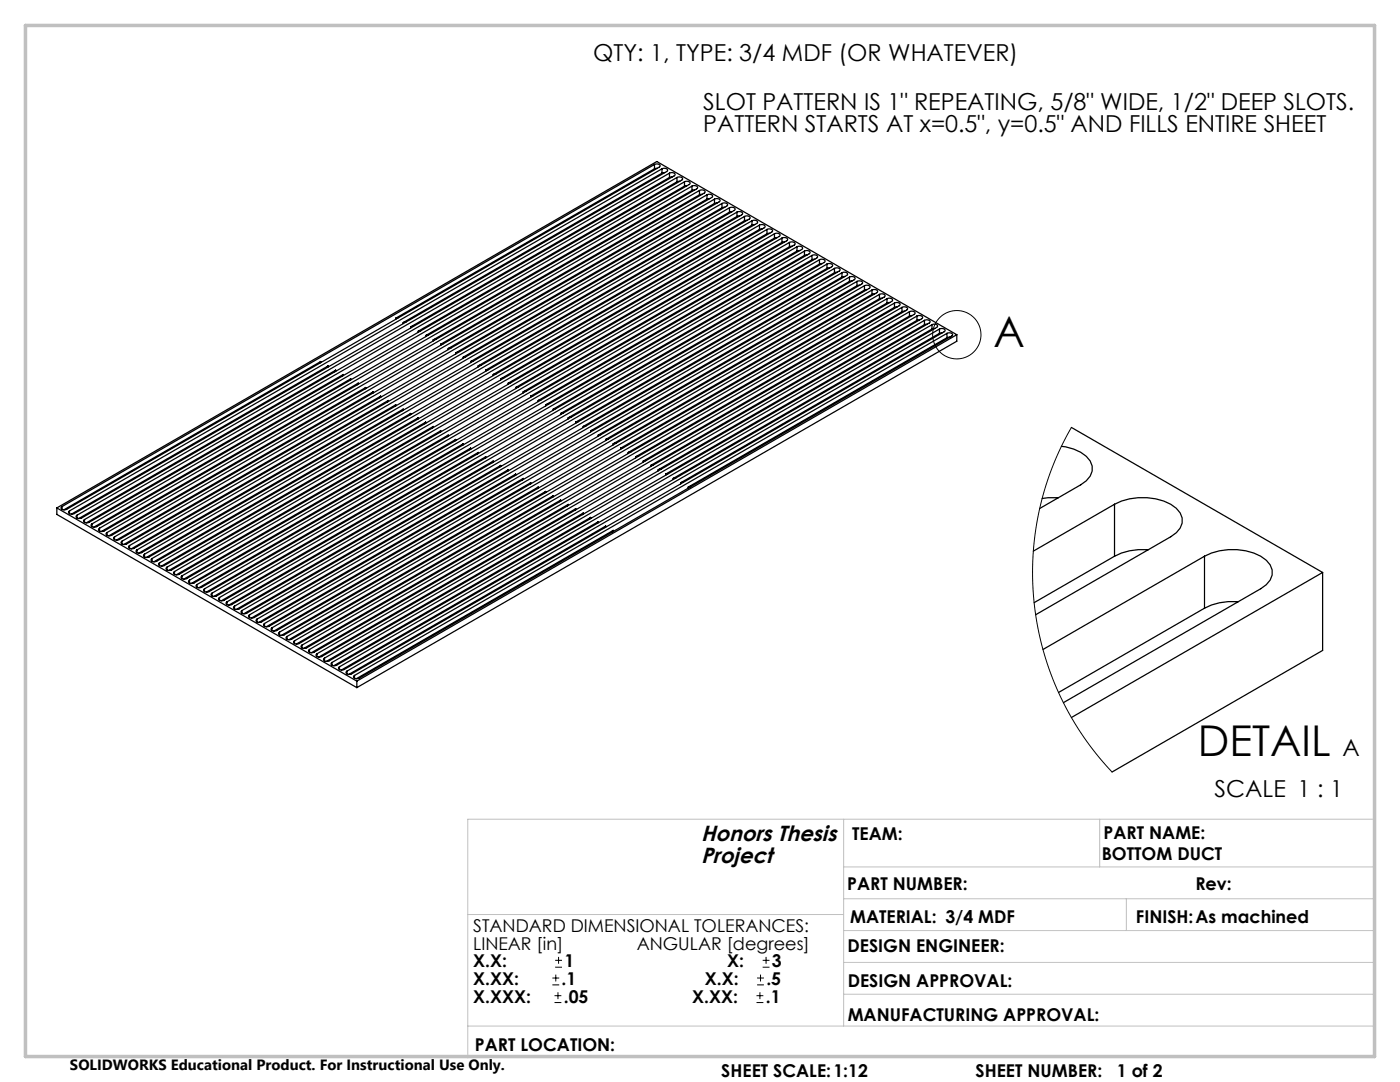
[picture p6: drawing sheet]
<svg xmlns="http://www.w3.org/2000/svg" width="279mm" height="216mm" viewBox="0 0 279 216" stroke-linecap="round" stroke-linejoin="round" font-family="sans-serif">
<g fill="none" stroke="#000" stroke-width=".25">
<path d="M130.6 32.8h.1a.63 .63 0 0 1 1 .4l-118.5 68.5a.63 .63 0 0 1-1-.5l.2-.1M130.6 32.8l-118.2 68.3M130.6 32.8v.9M130.6 33.7l-51.6 29.8M131.2 33.6l-.6 .1M132.1 33.7l.1-.1a.63 .63 0 0 1 1 .5l-118.5 68.4a.63 .63 0 0 1-1-.4l.2-.2M132.1 33.7l-118.2 68.2M132.1 33.7v.9M132.1 34.6l-51.6 29.8M132.7 34.4l-.6 .2M133.6 34.6l.1-.1a.63 .63 0 0 1 1 .4l-118.5 68.5a.63 .63 0 0 1-1-.4l.2-.2M133.6 34.6l-118.2 68.2"/>
<path d="M133.6 34.6v.8M133.6 35.4l-51.6 29.8M134.2 35.3l-.6 .1M135.1 35.4h.1a.63 .63 0 0 1 1 .4l-118.5 68.5a.63 .63 0 0 1-1-.5l.2-.1M135.1 35.4l-118.2 68.3M135.1 35.4v.9M135.1 36.3l-51.6 29.8M135.7 36.2l-.6 .1M136.6 36.3l.1-.1a.63 .63 0 0 1 1 .5l-118.5 68.4a.63 .63 0 0 1-1-.4l.2-.2M136.6 36.3l-118.2 68.2M136.6 36.3v.8M136.6 37.1l-51.6 29.9"/>
<path d="M137.2 37l-.6 .1M138.1 37.1h.1a.63 .63 0 0 1 1 .4l-118.5 68.5a.63 .63 0 0 1-1-.5l.2-.1M138.1 37.1l-118.2 68.3M138.1 37.1v.9M138.1 38l-51.6 29.8M138.7 37.9l-.6 .1M139.6 38h.1a.63 .63 0 0 1 1 .4l-118.5 68.5a.63 .63 0 0 1-1-.5l.2-.1M139.6 38l-118.2 68.3M139.6 38v.9M139.6 38.9l-51.6 29.8M140.2 38.8l-.6 .1M141.1 38.9l.1-.1a.63 .63 0 0 1 1 .5l-118.5 68.4a.63 .63 0 0 1-1-.4l.2-.2"/>
<path d="M141.1 38.9l-118.2 68.2M141.1 38.9v.8M141.1 39.7l-51.6 29.8M141.7 39.6l-.6 .1M142.6 39.7h.1a.63 .63 0 0 1 1 .4l-118.5 68.5a.63 .63 0 0 1-1-.5l.1-.1M142.6 39.7l-118.3 68.3M142.6 39.7v.9M142.6 40.6l-51.6 29.8M143.1 40.5l-.5 .1M144.1 40.6l.1-.1a.63 .63 0 0 1 1 .5l-118.5 68.5a.63 .63 0 0 1-1-.5l.1-.1M144.1 40.6l-118.3 68.3M144.1 40.6v.9"/>
<path d="M144.1 41.5l-51.7 29.8M144.6 41.4l-.5 .1M145.6 41.5l.1-.1a.63 .63 0 0 1 1 .5l-118.5 68.4a.63 .63 0 0 1-1-.4l.1-.2M145.6 41.5l-118.3 68.2M145.6 41.5v.8M145.6 42.3l-51.7 29.8M146.1 42.2l-.5 .1M147.1 42.3h.1a.63 .63 0 0 1 1 .4l-118.5 68.5a.63 .63 0 0 1-1-.5l.1-.1M147.1 42.3l-118.3 68.3M147.1 42.3v.9M147.1 43.2l-51.7 29.8M147.6 43.1l-.5 .1"/>
<path d="M148.6 43.2l.1-.1a.63 .63 0 0 1 1 .5l-118.5 68.4a.63 .63 0 0 1-1-.4l.1-.1M148.6 43.2l-118.3 68.3M148.6 43.2v.9M148.6 44.1l-51.7 29.8M149.1 43.9l-.5 .2M150.1 44.1l.1-.1a.63 .63 0 0 1 1 .5l-118.5 68.4a.63 .63 0 0 1-1-.4l.1-.2M150.1 44.1l-118.3 68.2M150.1 44.1v.8M150.1 44.9l-51.7 29.8M150.6 44.8l-.5 .1M151.6 44.9h.1a.63 .63 0 0 1 1 .4l-118.6 68.5a.63 .63 0 0 1-.9-.5l.1-.1M151.6 44.9l-118.3 68.3"/>
<path d="M151.6 44.9v.9M151.6 45.8l-51.7 29.8M152.1 45.7l-.5 .1M153.1 45.8l.1-.1a.63 .63 0 0 1 1 .5l-118.6 68.4a.63 .63 0 0 1-.9-.4l.1-.2M153.1 45.8l-118.3 68.2M153.1 45.8v.8M153.1 46.6l-51.7 29.9M153.6 46.5l-.5 .1M154.6 46.6h.1a.63 .63 0 0 1 1 .4l-118.6 68.5a.63 .63 0 0 1-.9-.4l.1-.2M154.6 46.6l-118.3 68.3M154.6 46.6v.9M154.6 47.5l-51.7 29.8"/>
<path d="M155.1 47.4l-.5 .1M156.1 47.5h.1a.63 .63 0 0 1 1 .4l-118.6 68.5a.63 .63 0 0 1-.9-.5l.1-.1M156.1 47.5l-118.3 68.3M156.1 47.5v.9M156.1 48.4l-51.7 29.8M156.6 48.3l-.5 .1M157.6 48.4l.1-.1a.63 .63 0 0 1 .9 .5l-118.5 68.4a.63 .63 0 0 1-.9-.4l.1-.2M157.6 48.4l-118.3 68.2M157.6 48.4v.8M157.6 49.2l-51.7 29.8M158.1 49.1l-.5 .1M159.1 49.2h.1a.63 .63 0 0 1 .9 .4l-118.5 68.5a.63 .63 0 0 1-.9-.5l.1-.1"/>
<path d="M159.1 49.2l-118.3 68.3M159.1 49.2v.9M159.1 50.1l-51.7 29.8M159.6 50l-.5 .1M160.5 50.1h.2a.63 .63 0 0 1 .9 .4l-118.5 68.5a.63 .63 0 0 1-.9-.5l.1-.1M160.5 50.1l-118.2 68.3M160.5 50.1v.9M160.5 51l-51.6 29.8M161.1 50.9l-.6 .1M162 51l.2-.1a.63 .63 0 0 1 .9 .5l-118.5 68.4a.63 .63 0 0 1-1-.4l.2-.2M162 51l-118.2 68.2M162 51v.8"/>
<path d="M162 51.8l-51.6 29.8M162.6 51.7l-.6 .1M163.5 51.8h.2a.63 .63 0 0 1 .9 .4l-118.5 68.5a.63 .63 0 0 1-1-.5l.2-.1M163.5 51.8l-118.2 68.3M163.5 51.8v.9M163.5 52.7l-51.6 29.8M164.1 52.6l-.6 .1M165 52.7l.2-.1a.63 .63 0 0 1 .9 .5l-118.5 68.4a.63 .63 0 0 1-1-.4l.2-.1M165 52.7l-118.2 68.3M165 52.7v.9M165 53.6l-51.6 29.8M165.6 53.5l-.6 .1"/>
<path d="M166.5 53.6l.2-.1a.63 .63 0 0 1 .9 .5l-118.5 68.4a.63 .63 0 0 1-1-.4l.2-.2M166.5 53.6l-118.2 68.2M166.5 53.6v.8M166.5 54.4l-51.6 29.8M167.1 54.3l-.6 .1M168 54.4h.1a.63 .63 0 0 1 1 .4l-118.5 68.5a.63 .63 0 0 1-1-.5l.2-.1M168 54.4l-118.2 68.3M168 54.4v.9M168 55.3l-51.6 29.8M168.6 55.2l-.6 .1M169.5 55.3l.1-.1a.63 .63 0 0 1 1 .5l-118.5 68.4a.63 .63 0 0 1-1-.4l.2-.2M169.5 55.3l-118.2 68.2"/>
<path d="M169.5 55.3v.9M169.5 56.2l-51.6 29.8M170.1 56l-.6 .2M171 56.2l.1-.1a.63 .63 0 0 1 1 .4l-118.5 68.5a.63 .63 0 0 1-1-.4l.2-.2M171 56.2l-118.2 68.2M171 56.2v.8M171 57l-51.6 29.8M171.6 56.9l-.6 .1M172.5 57h.1a.63 .63 0 0 1 1 .4l-118.5 68.5a.63 .63 0 0 1-1-.5l.2-.1M172.5 57l-118.2 68.3M172.5 57v.9M172.5 57.9l-51.6 29.8"/>
<path d="M173.1 57.8l-.6 .1M174 57.9l.1-.1a.63 .63 0 0 1 1 .5l-118.5 68.4a.63 .63 0 0 1-1-.4l.2-.2M174 57.9l-118.2 68.2M174 57.9v.8M174 58.7l-51.6 29.9M174.6 58.6l-.6 .1M175.5 58.7h.1a.63 .63 0 0 1 1 .4l-118.5 68.5a.63 .63 0 0 1-1-.5l.2-.1M175.5 58.7l-118.2 68.3M175.5 58.7v.9M175.5 59.6l-51.6 29.8M176.1 59.5l-.6 .1M177 59.6h.1a.63 .63 0 0 1 1 .4l-118.5 68.5a.63 .63 0 0 1-1-.5l.2-.1"/>
<path d="M177 59.6l-118.2 68.3M177 59.6v.9M64 72.1l-.2 .4M64 72.1l-51.3 29.6M64 72.1v.3M65.5 73l-.2 .3M65.5 73l-51.3 29.6M65.5 73v.2M67 73.9l-.2 .3M67 73.9l-51.3 29.6M67 73.9v.2M68.5 74.7l-.2 .4"/>
<path d="M68.5 74.7l-51.3 29.6M68.5 74.7v.2M70 75.6l-.2 .3M70 75.6l-51.3 29.6M70 75.6v.2M71.5 76.5l-.2 .3M71.5 76.5l-51.3 29.6M71.5 76.5v.2M73 77.3l-.2 .3M73 77.3l-51.3 29.6M73 77.3v.2M74.5 78.2l-.2 .3"/>
<path d="M74.5 78.2l-51.3 29.6M74.5 78.2v.2M76 79l-.2 .4M76 79l-51.3 29.6M76 79v.3M77.5 79.9l-.2 .3M77.5 79.9l-51.3 29.6M77.5 79.9v.2M79 63.5v.2M79.5 63.4l-.5 .1M80.5 64.4v.2M81 64.3l-.5 .1"/>
<path d="M82 65.2v.2M82.5 65.1l-.5 .1M83.5 66.1v.2M84 66l-.5 .1M85 67v.2M85.5 66.8l-.5 .2M86.5 67.8v.2M87 67.7l-.5 .1M88 68.7v.2M88.5 68.6l-.5 .1M89.5 69.5v.3M90 69.4l-.5 .1"/>
<path d="M91 70.4v.2M91.5 70.3l-.5 .1M92.4 71.3v.2M93 71.2l-.6 .1M93.9 72.1v.3M94.5 72l-.6 .1M95.4 73v.2M96 72.9l-.6 .1M96.9 73.9v.2M97.5 73.8l-.6 .1M98.4 74.7v.2M99 74.6l-.6 .1"/>
<path d="M99.9 75.6v.2M100.5 75.5l-.6 .1M101.4 76.5v.2M102 76.3l-.6 .2M102.9 77.3v.2M103.5 77.2l-.6 .1M104.4 78.2v.2M105 78.1l-.6 .1M105.9 79v.3M106.5 78.9l-.6 .1M107.4 79.9v.2M108 79.8l-.6 .1"/>
<path d="M177 60.5l-51.6 29.8M177.6 60.4l-.6 .1M178.5 60.5l.1-.1a.63 .63 0 0 1 1 .5l-118.5 68.4a.63 .63 0 0 1-1-.4l.2-.2M178.5 60.5l-118.2 68.2M178.5 60.5v.8M178.5 61.3l-51.6 29.8M179.1 61.2l-.6 .1M180 61.3h.1a.63 .63 0 0 1 1 .4l-118.5 68.5a.63 .63 0 0 1-1-.5l.2-.1M180 61.3l-118.2 68.3M180 61.3v.9M180 62.2l-51.6 29.8M180.6 62.1l-.6 .1"/>
<path d="M181.5 62.2l.1-.1a.63 .63 0 0 1 1 .5l-118.5 68.5a.63 .63 0 0 1-1-.5l.2-.1M181.5 62.2l-118.2 68.3M181.5 62.2v.9M181.5 63.1l-51.6 29.8M182.1 63l-.6 .1M183 63.1l.1-.1a.63 .63 0 0 1 1 .5l-118.5 68.4a.63 .63 0 0 1-1-.4l.2-.2M183 63.1l-118.2 68.2M183 63.1v.8M183 63.9l-51.6 29.8M183.6 63.8l-.6 .1M184.5 63.9h.1a.63 .63 0 0 1 1 .4l-118.5 68.5a.63 .63 0 0 1-1-.5l.2-.1M184.5 63.9l-118.2 68.3"/>
<path d="M184.5 63.9v.9M184.5 64.8l-51.6 29.8M185.1 64.7l-.6 .1M186 64.8l.1-.1a.63 .63 0 0 1 1 .5l-118.5 68.4a.63 .63 0 0 1-1-.4l.2-.1M186 64.8l-118.2 68.3M186 64.8v.9M186 65.7l-51.6 29.8M186.6 65.5l-.6 .2M187.5 65.7l.1-.1a.63 .63 0 0 1 1 .5l-118.5 68.4a.63 .63 0 0 1-1-.4l.1-.2M187.5 65.7l-118.3 68.2M187.5 65.7v.8M187.5 66.5l-51.6 29.8"/>
<path d="M188.1 66.4l-.6 .1M189 66.5h.1a.63 .63 0 0 1 1 .4l-118.5 68.5a.63 .63 0 0 1-1-.5l.1-.1M189 66.5l-118.3 68.3M189 66.5v.9M189 67.4l-51.7 29.8M189.5 67.3l-.5 .1M191 66.8l-119.8 69.1M191 66.8v1.3l-119.8 69.1M191 66.8l-59.9-34.6-119.8 69.2M79 80.8l-.2 .3M79 80.8l-51.3 29.6M79 80.8v.2"/>
<path d="M80.5 81.6l-.2 .4M80.5 81.6l-51.3 29.6M80.5 81.6v.3M82 82.5l-.2 .3M82 82.5l-51.3 29.6M82 82.5v.2M83.5 83.4l-.2 .3M83.5 83.4l-51.3 29.6M83.5 83.4v.2M85 84.2l-.2 .4M85 84.2l-51.3 29.6M85 84.2v.2"/>
<path d="M86.5 85.1l-.2 .3M86.5 85.1l-51.3 29.6M86.5 85.1v.2M88 86l-.2 .3M88 86l-51.3 29.6M88 86v.2M89.5 86.8l-.2 .3M89.5 86.8l-51.3 29.6M89.5 86.8v.2M91 87.7l-.2 .3M91 87.7l-51.3 29.6M91 87.7v.2"/>
<path d="M92.4 88.6l-.1 .3M92.4 88.6l-51.2 29.5M92.4 88.6v.2M93.9 89.4l-.1 .3M93.9 89.4l-51.2 29.6M93.9 89.4v.2M95.4 90.3l-.1 .3M95.4 90.3l-51.2 29.6M95.4 90.3v.2M96.9 91.1l-.1 .4M96.9 91.1l-51.2 29.6M96.9 91.1v.3"/>
<path d="M98.4 92l-.2 .3M98.4 92l-51.2 29.6M98.4 92v.2M99.9 92.9l-.2 .3M99.9 92.9l-51.2 29.6M99.9 92.9v.2M101.4 93.7l-.2 .4M101.4 93.7l-51.2 29.6M101.4 93.7v.3M102.9 94.6l-.2 .3M102.9 94.6l-51.2 29.6M102.9 94.6v.2"/>
<path d="M104.4 95.5l-.2 .3M104.4 95.5l-51.2 29.6M104.4 95.5v.2M105.9 96.3l-.2 .4M105.9 96.3l-51.2 29.6M105.9 96.3v.2M107.4 97.2l-.2 .3M107.4 97.2l-51.2 29.6M107.4 97.2v.2M108.9 98.1l-.2 .3M108.9 98.1l-51.2 29.6M108.9 80.8v.2"/>
<path d="M108.9 98.1v.2M109.5 80.7l-.6 .1M110.4 98.9l-.2 .3M110.4 98.9l-51.3 29.6M110.4 81.6v.3M110.4 98.9v.2M111 81.5l-.6 .1M111.9 99.8l-.2 .3M111.9 99.8l-51.3 29.6M111.9 82.5v.2M111.9 99.8v.2M112.5 82.4l-.6 .1"/>
<path d="M113.4 83.4v.2M114 83.3l-.6 .1M114.9 84.2v.2M115.5 84.1l-.6 .1M116.4 85.1v.2M117 85l-.6 .1M117.9 86v.2M118.5 85.9l-.6 .1M119.4 86.8v.2M120 86.7l-.6 .1M120.9 87.7v.2M121.4 87.6l-.5 .1"/>
<path d="M122.4 88.6v.2M122.9 88.4l-.5 .2M123.9 89.4v.2M124.4 89.3l-.5 .1M125.4 90.3v.2M125.9 90.2l-.5 .1M126.9 91.1v.3M127.4 91l-.5 .1M128.4 92v.2M128.9 91.9l-.5 .1M129.9 92.9v.2M130.4 92.8l-.5 .1"/>
<path d="M131.4 93.7v.3M131.9 93.6l-.5 .1M132.9 94.6v.2M133.4 94.5l-.5 .1M134.4 95.5v.2M134.9 95.4l-.5 .1M135.9 96.3v.2M136.4 96.2l-.5 .1M137.3 97.2v.2M137.9 97.1l-.6 .1M211.2 99.3h-2l-1.2 .2M211.8 89.1a8.2 8.2 0 0 1 5.8 2.9 2.99 2.99 0 0 1-.8 3.9l-1.1 .8-8.2 4.8"/>
<path d="M213.8 85.3l50.2 28.9M11.3 101.4v1.2l59.9 34.6M11.3 101.4l59.9 34.5M12.4 101.1v.5M13.9 101.9v.6M15.4 102.8v.6M16.9 103.7v.5M18.4 104.5v.6M19.9 105.4v.5M21.4 106.3v.5M22.9 107.1v.6M24.3 108v.5"/>
<path d="M25.8 108.9v.5M27.3 109.7v.6M28.8 110.6v.5M30.3 111.5v.5M31.8 112.3v.6M33.3 113.2v.5M34.8 114v.6M36.3 114.9v.5M37.8 115.8v.5M39.3 116.6v.6M40.8 117.5v.5M42.3 118.4v.5"/>
<path d="M43.8 119.2v.6M113.4 100.6l-.2 .4M113.4 100.6l-51.3 29.6M113.4 100.6v.3M114.9 101.5l-.2 .3M114.9 101.5l-51.3 29.6M114.9 101.5v.2M116.4 102.4l-.2 .3M116.4 102.4l-51.3 29.6M116.4 102.4v.2M117.9 103.2l-.2 .4M117.9 103.2l-51.3 29.6"/>
<path d="M117.9 103.2v.3M119.4 104.1l-.2 .3M119.4 104.1l-51.3 29.6M119.4 104.1v.2M120.9 105l-.2 .3M120.9 105l-51.3 29.6M120.9 105v.2M122.4 105.8l-.2 .4M122.4 105.8l-51.3 29.6M122.4 105.8v.3M222.4 100.6a11.9 11.9 0 0 1 12.4 .8 3.1 3.1 0 0 1 0 4.9l-1.2 .8-26.9 15.6M222.4 100.6l-16.2 9.4"/>
<path d="M222.4 100.6v10.4M222.4 111l-16 9.3M229.2 109.7a12.4 12.4 0 0 0-6.8 1.3M240.4 111a11.9 11.9 0 0 1 12.3 .8 3.1 3.1 0 0 1 0 4.9l-1.1 .8-39.4 22.7M240.4 111l-32.3 18.6M240.4 111v10.4M264 114.2l-50.2 29M264 114.2v15.6l-42.1 24.2M45.3 120.1v.5M46.8 121v.5M48.3 121.8v.6M49.8 122.7v.5"/>
<path d="M51.3 123.5v.6M52.8 124.4v.6M54.3 125.3v.5M55.8 126.1v.6M57.3 127v.5M58.8 127.9v.5M60.3 128.7v.6M61.8 129.6v.5M63.3 130.5v.5M64.8 131.3v.6M66.3 132.2v.5M67.8 133.1v.5"/>
<path d="M69.2 133.9v.6M70.7 134.8v.5M71.2 135.9v1.3M240.4 121.4l-29.1 16.8M247.1 120.1a12.4 12.4 0 0 0-6.7 1.3"/>
</g>
<g fill="none" stroke="#000" stroke-width=".2">
<path d="M213.8 85.3l-2.1 4-1.9 4.4-1.4 4.4-1.1 4.4-.8 4.7-.4 4.4v4.8l.4 4.6 .7 4.7 1.1 4.5 1.4 4.3 1.9 4.4 2.1 4 2.5 4 2.7 3.7 3 3.4M110.2 196.5h1.4M110.2 195.2h1.4M110.7 198.7h1.3M110.8 193h1.4M110.8 191.6h1.4M110.9 194.5v1.3M111.4 198v1.4M111.5 190.9v1.4M151 198.7h1.3M151.1 196.5h1.4M151.1 195.2h1.4"/>
<path d="M151.7 198v1.4M151.8 194.5v1.3M152.2 193h1.4M152.2 191.6h1.4M152.9 190.9v1.4M110.7 200h1.3M151 200h1.3"/>
<circle cx="191" cy="66.8" r="4.8"/>
</g>
<path d="M168.4 179.3h105.9M168.4 163.5v41.2M168.4 173h105.9M219.5 163.5v9.5M224.8 179.3v6.4M274.3 163.5h-180.9v47.6M93.4 182.5h75M168.4 185.7h105.9M168.4 192h105.9M168.4 198.4h105.9M93.4 204.7h180.9" fill="none" stroke="#c0c0c0" stroke-width=".2"/>
<path d="M5.1 5.1h269.2v205.7h-269.2z" fill="none" stroke="#c0c0c0" stroke-width=".7"/>
<g font-size="8.5">
<text x="198.3" y="69.2">A</text>
<text x="239.1" y="150.9">DETAIL</text>
</g>
<g font-size="4.7">
<text x="118.4" y="12.2">QTY: 1, TYPE: 3/4 MDF (OR WHATEVER)</text>
<text x="140.3" y="21.9">SLOT PATTERN IS 1&quot; REPEATING, 5/8&quot; WIDE, 1/2&quot; DEEP SLOTS.</text>
<text x="140.3" y="26.4">PATTERN STARTS AT x=0.5&quot;, y=0.5&quot; AND FILLS ENTIRE SHEET</text>
<text x="267.9" y="150.9">A</text>
<text x="242.4" y="159.1">SCALE 1 : 1</text>
</g>
<g font-size="4.4">
<text x="139.9" y="167.9">Honors Thesis</text>
<text x="139.9" y="172.1">Project</text>
</g>
<g font-size="3.5">
<text x="170.1" y="167.6">TEAM:</text>
<text x="220.3" y="167.3">PART NAME:</text>
<text x="219.9" y="171.6">BOTTOM DUCT</text>
<text x="169.1" y="177.6">PART NUMBER:</text>
<text x="238.6" y="177.6">Rev:</text>
<text x="94.4" y="185.9">STANDARD DIMENSIONAL TOLERANCES:</text>
<text x="169.7" y="184.2">MATERIAL: 3/4 MDF</text>
<text x="226.7" y="184.2">FINISH:As machined</text>
<text x="94.4" y="189.5">LINEAR [in]</text>
<text x="127.1" y="189.5">ANGULAR [degrees]</text>
<text x="169.1" y="190">DESIGN ENGINEER:</text>
<text x="94.4" y="196.5">X.XX:</text>
<text x="94.4" y="193">X.X:</text>
<text x="112.1" y="196.5">.1</text>
<text x="112.6" y="193">1</text>
<text x="140.7" y="196.5">X.X:</text>
<text x="145.1" y="193">X:</text>
<text x="152.9" y="196.5">.5</text>
<text x="154" y="193">3</text>
<text x="169.2" y="197">DESIGN APPROVAL:</text>
<text x="94.4" y="200.1">X.XXX:</text>
<text x="112.5" y="200.1">.05</text>
<text x="138.1" y="200.1">X.XX:</text>
<text x="152.8" y="200.1">.1</text>
<text x="169.2" y="203.7">MANUFACTURING APPROVAL:</text>
<text x="94.8" y="209.6">PART LOCATION:</text>
<text x="144" y="215">SHEET SCALE:1:12</text>
<text x="194.7" y="215">SHEET NUMBER:</text>
<text x="222.9" y="215">1 of 2</text>
</g>
<text font-size="3" x="14" y="213.5">SOLIDWORKS Educational Product. For Instructional Use Only.</text>
</svg>
